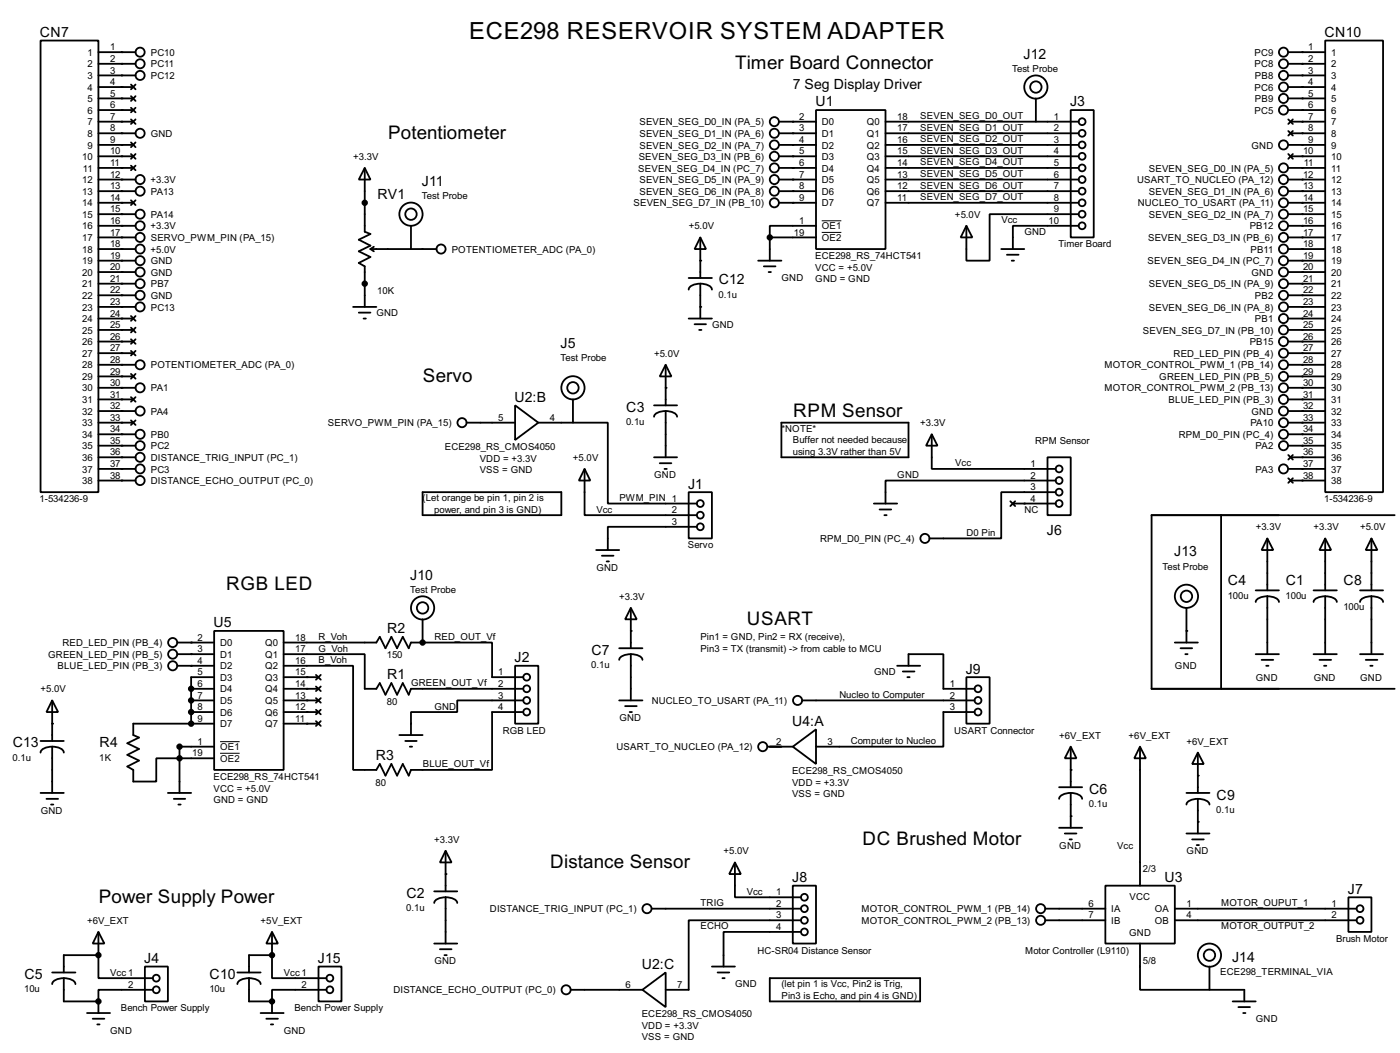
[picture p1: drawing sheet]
<svg xmlns="http://www.w3.org/2000/svg" width="307mm" height="231mm" viewBox="0 0 307 231" stroke-linecap="round" stroke-linejoin="round" font-family="sans-serif">
<g fill="#000">
<circle cx="26.7" cy="14" r=".2"/>
<circle cx="26.7" cy="11.5" r=".2"/>
<circle cx="26.7" cy="19.1" r=".2"/>
<circle cx="26.7" cy="16.6" r=".2"/>
<circle cx="285.8" cy="14" r=".2"/>
<circle cx="285.8" cy="11.5" r=".2"/>
<circle cx="285.8" cy="16.6" r=".2"/>
<circle cx="285.8" cy="19.1" r=".2"/>
<circle cx="26.7" cy="24.2" r=".2"/>
<circle cx="26.7" cy="36.9" r=".2"/>
<circle cx="26.7" cy="39.4" r=".2"/>
<circle cx="26.7" cy="21.6" r=".2"/>
<circle cx="26.7" cy="26.7" r=".2"/>
<circle cx="26.7" cy="29.3" r=".2"/>
<circle cx="26.7" cy="34.3" r=".2"/>
<circle cx="26.7" cy="31.8" r=".2"/>
<circle cx="174" cy="36.9" r=".2"/>
<circle cx="174" cy="39.4" r=".2"/>
<circle cx="174" cy="26.7" r=".2"/>
<circle cx="174" cy="29.3" r=".2"/>
<circle cx="174" cy="31.8" r=".2"/>
<circle cx="174" cy="34.3" r=".2"/>
<circle cx="285.8" cy="34.3" r=".2"/>
<circle cx="285.8" cy="39.4" r=".2"/>
<circle cx="285.8" cy="36.9" r=".2"/>
<circle cx="285.8" cy="24.2" r=".2"/>
<circle cx="285.8" cy="26.7" r=".2"/>
<circle cx="285.8" cy="21.6" r=".2"/>
<circle cx="285.8" cy="29.3" r=".2"/>
<circle cx="285.8" cy="31.8" r=".2"/>
<circle cx="26.7" cy="49.6" r=".2"/>
<circle cx="26.7" cy="57.2" r=".2"/>
<circle cx="26.7" cy="42" r=".2"/>
<circle cx="26.7" cy="44.5" r=".2"/>
<circle cx="26.7" cy="47" r=".2"/>
<circle cx="26.7" cy="54.7" r=".2"/>
<circle cx="26.7" cy="59.7" r=".2"/>
<circle cx="26.7" cy="52.1" r=".2"/>
<circle cx="153.7" cy="57.2" r=".2"/>
<circle cx="174" cy="42" r=".2"/>
<circle cx="174" cy="44.5" r=".2"/>
<circle cx="285.8" cy="57.2" r=".2"/>
<circle cx="285.8" cy="42" r=".2"/>
<circle cx="285.8" cy="47" r=".2"/>
<circle cx="285.8" cy="49.6" r=".2"/>
<circle cx="285.8" cy="52.1" r=".2"/>
<circle cx="285.8" cy="44.5" r=".2"/>
<circle cx="285.8" cy="59.7" r=".2"/>
<circle cx="285.8" cy="54.7" r=".2"/>
<circle cx="26.7" cy="69.9" r=".2"/>
<circle cx="26.7" cy="62.3" r=".2"/>
<circle cx="26.7" cy="67.4" r=".2"/>
<circle cx="26.7" cy="72.4" r=".2"/>
<circle cx="26.7" cy="64.8" r=".2"/>
<circle cx="26.7" cy="77.5" r=".2"/>
<circle cx="26.7" cy="75" r=".2"/>
<circle cx="80.1" cy="62.3" r=".2"/>
<circle cx="153.7" cy="67.4" r=".2"/>
<circle cx="285.8" cy="69.9" r=".2"/>
<circle cx="285.8" cy="64.8" r=".2"/>
<circle cx="285.8" cy="67.4" r=".2"/>
<circle cx="285.8" cy="77.5" r=".2"/>
<circle cx="285.8" cy="72.4" r=".2"/>
<circle cx="285.8" cy="75" r=".2"/>
<circle cx="285.8" cy="62.3" r=".2"/>
<circle cx="26.7" cy="92.8" r=".2"/>
<circle cx="26.7" cy="95.3" r=".2"/>
<circle cx="26.7" cy="80.1" r=".2"/>
<circle cx="26.7" cy="82.6" r=".2"/>
<circle cx="26.7" cy="85.1" r=".2"/>
<circle cx="26.7" cy="90.2" r=".2"/>
<circle cx="26.7" cy="97.8" r=".2"/>
<circle cx="26.7" cy="87.7" r=".2"/>
<circle cx="146.1" cy="85.1" r=".2"/>
<circle cx="285.8" cy="90.2" r=".2"/>
<circle cx="285.8" cy="82.6" r=".2"/>
<circle cx="285.8" cy="95.3" r=".2"/>
<circle cx="285.8" cy="97.8" r=".2"/>
<circle cx="285.8" cy="80.1" r=".2"/>
<circle cx="285.8" cy="85.1" r=".2"/>
<circle cx="285.8" cy="87.7" r=".2"/>
<circle cx="285.8" cy="92.8" r=".2"/>
<circle cx="26.7" cy="102.9" r=".2"/>
<circle cx="26.7" cy="100.4" r=".2"/>
<circle cx="26.7" cy="105.5" r=".2"/>
<circle cx="224.8" cy="110.5" r=".2"/>
<circle cx="285.8" cy="100.4" r=".2"/>
<circle cx="285.8" cy="102.9" r=".2"/>
<circle cx="285.8" cy="105.5" r=".2"/>
<circle cx="138.5" cy="138.5" r=".2"/>
<circle cx="260.4" cy="138.5" r=".2"/>
<circle cx="11.5" cy="158.8" r=".2"/>
<circle cx="42" cy="158.8" r=".2"/>
<circle cx="42" cy="151.2" r=".2"/>
<circle cx="42" cy="153.7" r=".2"/>
<circle cx="42" cy="156.3" r=".2"/>
<circle cx="42" cy="143.6" r=".2"/>
<circle cx="42" cy="141" r=".2"/>
<circle cx="42" cy="146.1" r=".2"/>
<circle cx="67.4" cy="158.8" r=".2"/>
<circle cx="67.4" cy="148.6" r=".2"/>
<circle cx="67.4" cy="151.2" r=".2"/>
<circle cx="67.4" cy="153.7" r=".2"/>
<circle cx="67.4" cy="156.3" r=".2"/>
<circle cx="92.8" cy="141" r=".2"/>
<circle cx="235" cy="179.1" r=".2"/>
<circle cx="235" cy="169" r=".2"/>
<circle cx="262.9" cy="170.2" r=".2"/>
<circle cx="97.8" cy="191.8" r=".2"/>
<circle cx="262.9" cy="180.4" r=".2"/>
<circle cx="21.6" cy="219.8" r=".2"/>
<circle cx="21.6" cy="209.6" r=".2"/>
<circle cx="59.7" cy="219.8" r=".2"/>
<circle cx="59.7" cy="209.6" r=".2"/>
</g>
<g fill="none" stroke="#000" stroke-width=".4">
<path d="M8.9 8.9h12.7v99.1h-12.7zM21.6 11.5h8.2M21.6 14h8.2M21.6 16.6h8.2M21.6 19.1h7.7M28.8 18.6l1 1M29.8 18.6l-1 1M282.8 11.5h8.1M282.8 14h8.1M282.8 16.6h8.1M282.8 19.1h8.1M290.9 8.9h12.7v99.1h-12.7z"/>
<path d="M21.6 26.7h7.7M21.6 29.3h8.2M21.6 31.8h7.7M21.6 34.3h7.7M21.6 36.9h7.7M21.6 39.4h8.2M21.6 21.6h7.7M21.6 24.2h7.7M28.8 33.8l1 1.1M28.8 36.4l1 1M28.8 21.1l1 1.1M28.8 23.7l1 1"/>
<path d="M28.8 26.2l1 1M28.8 31.3l1 1M29.8 33.8l-1 1.1M29.8 36.4l-1 1M29.8 21.1l-1 1.1M29.8 23.7l-1 1M29.8 26.2l-1 1M29.8 31.3l-1 1M80.1 36.9l1.2 2.5h-2.5zM80.1 36.9v14l1.2 .5-2.5 1.2 2.5 1.3-2.5 1.3 2.5 1.2-2.5 1.3 1.3 .8v8.9M171 26.7h8.1M171 29.3h8.1"/>
<path d="M171 31.8h8.1M171 34.3h8.1M171 36.9h8.1M171 39.4h8.1M179.1 24.2h15.3v30.5h-15.3zM194.4 26.7h42.4M194.4 29.3h42.4M194.4 31.8h42.4M194.4 34.3h42.4M194.4 36.9h42.4M194.4 39.4h42.4M227.4 21.6v5.1"/>
<path d="M235 24.2h5.1v27.9h-5.1zM282.8 31.8h8.1M282.8 36.9h8.1M282.8 39.4h8.1M282.8 21.6h8.1M282.8 24.2h8.1M282.8 33.8l1 1.1M282.8 26.2l1 1M282.8 28.8l1 1M283.3 26.7h7.6M283.3 29.3h7.6M283.3 34.3h7.6"/>
<path d="M283.8 33.8l-1 1.1M283.8 26.2l-1 1M283.8 28.8l-1 1M21.6 52.1h8.2M21.6 54.7h8.2M21.6 42h8.2M21.6 44.5h7.7M21.6 49.6h8.2M21.6 57.2h8.2M21.6 59.7h8.2M21.6 47h8.2M28.8 44l1 1"/>
<path d="M29.8 44l-1 1M81.3 54.7h14.5M81.3 54.7l.8 .5M82.1 54.2l-.8 .5M90.2 49.6v5.1M153.7 52.1l1.3 2.6h-2.5zM153.7 52.1v8.9M166.4 57.2h5.1M167.7 58.5h2.5M168.7 59.7h.5M169 52.1v5.1M169 52.1h10.1"/>
<path d="M171 42h8.1M171 44.5h8.1M179.1 49.6h-10.1v2.5M194.4 42h42.4M194.4 44.5h42.4M212.1 49.6l1.3 2.5h-2.5zM219.8 54.7h5M221 55.9h2.6M222.1 57.2h.5M236.8 49.6h-14.5v5.1M236.8 47h-19.6v10.2h-5.1v-7.6M282.8 52.1h8.1"/>
<path d="M282.8 54.7h8.1M282.8 42h8.1M282.8 44.5h8.1M282.8 49.6h8.1M282.8 57.2h8.1M282.8 59.7h8.1M282.8 47h8.1M21.6 62.3h8.2M21.6 64.8h8.2M21.6 69.9h7.7M21.6 72.4h7.7M21.6 75h7.7"/>
<path d="M21.6 77.5h7.7M21.6 67.4h8.2M28.8 69.4l1 1M28.8 71.9l1 1.1M28.8 74.5l1 1M28.8 77l1 1M29.8 69.4l-1 1M29.8 71.9l-1 1.1M29.8 74.5l-1 1M29.8 77l-1 1M77.5 67.4h5.1M78.8 68.6h2.5"/>
<path d="M79.8 69.9h.5M151.2 69.9h5.1M151.2 61h5.1M152.5 71.2h2.5M153.5 72.4h.5M153.7 62.3a2.31 2.31 0 0 1 2.6 1.3M153.7 62.3a2.31 2.31 0 0 0-2.5 1.3M153.7 62.3v7.6M282.8 62.3h8.1M282.8 64.8h8.1M282.8 69.9h8.1M282.8 72.4h8.1"/>
<path d="M282.8 75h8.1M282.8 77.5h8.1M282.8 67.4h8.1M21.6 92.8h7.7M21.6 80.1h8.2M21.6 82.6h7.7M21.6 85.1h8.2M21.6 87.7h7.7M21.6 90.2h8.2M21.6 95.3h8.2M21.6 97.8h8.2M28.8 82.1l1 1"/>
<path d="M28.8 87.2l1 1M28.8 92.3l1 1M29.8 82.1l-1 1M29.8 87.2l-1 1M29.8 92.3l-1 1M102.4 92.8h10.7M113.1 89l5.1 3.8-5.1 3.8zM118.2 92.8h15.2v17.7h19.6M125.8 87.7v5.1M143.6 89h5M146.1 80.1l1.3 2.5h-2.6zM146.1 90.2a2.27 2.27 0 0 1 2.5 1.3"/>
<path d="M146.1 90.2a2.31 2.31 0 0 0-2.5 1.3M146.1 80.1v8.9M146.1 90.2v10.2M171.5 92.8h27.9v7.6h-27.9zM204.5 95.3l1.3 2.5h-2.5zM204.5 95.3v7.6h27.2M282.8 92.8h8.1M282.8 80.1h8.1M282.8 82.6h8.1M282.8 85.1h8.1M282.8 87.7h8.1M282.8 90.2h8.1"/>
<path d="M282.8 95.3h8.1M282.8 97.8h8.1M282.8 99.9l1 1M283.8 99.9l-1 1M21.6 100.4h8.2M21.6 102.9h8.2M21.6 105.5h8.2M92.8 108h30.4v5.1h-30.4zM128.3 102.9l1.3 2.6h-2.5zM128.3 102.9v10.2h24.7M143.6 100.4h5M144.8 101.7h2.6"/>
<path d="M145.9 102.9h.5M151.2 108h5.1v10.2h-5.1zM153 115.6h-19.6v5.1M191.8 110.5h5.1M193.1 111.8h2.5M194.1 113.1h.5M221.8 110l1 1.1M222.3 110.5h9.4M222.8 110l-1 1.1M229.9 100.4h5.1v12.7h-5.1zM231.7 105.5h-37.3v5M231.7 108h-11.9v10.2h-15.8"/>
<path d="M268 113.1v38.1M278.2 118.2l1.3 2.5h-2.6zM278.2 118.2v11.4M282.8 102.9h8.1M282.8 105l1 1M283.3 100.4h7.6M283.3 105.5h7.6M283.8 105l-1 1M290.9 118.2l1.3 2.5h-2.6zM290.9 118.2v11.4M301 118.2l1.3 2.5h-2.5zM301 118.2v11.4"/>
<path d="M306.1 113.1h-53.3v38.1h53.3M47 138.5h15.3v30.5h-15.3zM92.8 135.9v5.1M130.9 120.7h5M132.1 122h2.6M133.2 123.2h.5M138.5 133.4l1.3 2.5h-2.6zM138.5 133.4v8.9M260.4 133.4v7.6M275.6 129.6h5.1M278.2 130.9a2.31 2.31 0 0 1 2.5 1.2M278.2 130.9a2.35 2.35 0 0 0-2.6 1.2"/>
<path d="M278.2 130.9v12.7M288.3 129.6h5.1M290.9 130.9a2.31 2.31 0 0 1 2.5 1.2M290.9 130.9a2.35 2.35 0 0 0-2.6 1.2M290.9 130.9v12.7M298.5 129.6h5.1M301 130.9a2.31 2.31 0 0 1 2.6 1.2M301 130.9a2.27 2.27 0 0 0-2.5 1.2M301 130.9v12.7M11.5 153.7l1.3 2.6h-2.6zM11.5 153.7v8.9M38.9 141h8.1"/>
<path d="M38.9 143.6h8.1M38.9 146.1h8.1M42 151.2h5M42 153.7h5M42 156.3h5M47 158.8h-17.7v2.5l1.2 .6-2.5 1.2 2.5 1.3-2.5 1.3 2.5 1.2-2.5 1.3 1.3 .8v2.5h5v-5.1h12.7M47 148.6h-5v10.2M62.3 143.6h17.8v7.6h2.5l.8-1.3 1.2 2.6 1.3-2.6 1.3 2.6 1.2-2.6 1.3 2.6 .5-1.3h24.7M62.3 146.1h15.2v22.9h5.1l.8-1.3 1.2 2.5 1.3-2.5 1.3 2.5 1.2-2.5 1.3 2.5 .5-1.2h17.8v-12.7h6.9M62.3 141h20.3l.8-1.2 1.2 2.5 1.3-2.5 1.3 2.5 1.2-2.5 1.3 2.5 .5-1.3h2.6M62.3 151.2h7.6M62.3 158.8h7.6"/>
<path d="M62.3 153.7h7.6M62.3 156.3h7.6M62.3 148.6h7.6M69.4 148.1l1 1.1M69.4 150.7l1 1M69.4 153.2l1 1M69.4 155.8l1 1M69.4 158.3l1 1M70.4 148.1l-1 1.1M70.4 150.7l-1 1M70.4 153.2l-1 1M70.4 155.8l-1 1"/>
<path d="M70.4 158.3l-1 1M92.8 141h15.2v7.6h6.9M113.1 146.1h5.1v12.7h-5.1zM114.9 153.7h-14.5v2.6h-10.2v5M135.9 153.7h5.1M135.9 142.3h5.1M137.2 155h2.6M138.2 156.3h.5M138.5 143.6a2.31 2.31 0 0 1 2.5 1.2M138.5 143.6a2.35 2.35 0 0 0-2.6 1.2M138.5 143.6v10.1M176.1 153.7h37.8"/>
<path d="M196.9 146.1h5.1M198.2 147.4h2.5M199.2 148.6h.5M199.4 146.1v-2.5h7.7v7.6h6.8M212.1 148.6h5.1v10.2h-5.1zM213.9 156.3h-6.8v7.6h-28M257.9 141h5M259.1 142.3h2.6M260.2 143.6h.5M275.6 143.6h5.1M276.9 144.8h2.6M277.9 146.1h.5"/>
<path d="M288.3 143.6h5.1M289.6 144.8h2.6M290.6 146.1h.5M298.5 143.6h5.1M299.8 144.8h2.5M300.8 146.1h.5M8.9 162.6h5.1M8.9 174h5.1M10.2 175.3h2.6M11.2 176.6h.5M11.5 163.9a2.27 2.27 0 0 1 2.5 1.3M11.5 163.9a2.31 2.31 0 0 0-2.6 1.3"/>
<path d="M11.5 163.9v10.1M36.9 174h5.1M38.2 175.3h2.5M39.2 176.6h.5M47 163.9h-7.6v10.1M87.7 161.3h5.1M89 162.6h2.5M90 163.9h.5M168.5 163.9h5.5M174 163.9l5.1-3.8v7.6zM232.5 172.8h5M235 163.9l1.3 2.5h-2.6z"/>
<path d="M235 174a2.29 2.29 0 0 1 2.5 1.3M235 174a2.33 2.33 0 0 0-2.5 1.3M235 163.9v8.9M235 174v7.7M250.2 163.9l1.3 2.5h-2.5zM250.2 163.9v30.5M260.4 174h5.1M262.9 165.2l1.3 2.5h-2.5zM262.9 175.3a2.31 2.31 0 0 1 2.6 1.3M262.9 175.3a2.27 2.27 0 0 0-2.5 1.3M262.9 165.2v8.8M262.9 175.3v7.6"/>
<path d="M95.3 195.6h5.1M97.8 186.7l1.3 2.6h-2.5zM97.8 196.9a2.31 2.31 0 0 1 2.6 1.3M97.8 196.9a2.27 2.27 0 0 0-2.5 1.3M97.8 186.7v8.9M97.8 196.9v10.2M143.1 199.4h32.7M161.3 189.3l1.3 2.5h-2.5zM161.3 189.3v7.6h14.5M174 194.4h5.1v12.7h-5.1zM229.4 199.4h13.2M232.5 181.7h5"/>
<path d="M233.7 182.9h2.6M234.8 184.2h.5M242.6 194.4h15.3v12.7h-15.3zM257.9 199.4h39.8M260.4 182.9h5.1M261.7 184.2h2.5M262.7 185.5h.5M296 196.9h5v7.6h-5zM11.5 213.4h5.1M14 214.7a2.31 2.31 0 0 1 2.6 1.3M14 214.7a2.31 2.31 0 0 0-2.5 1.3M14 214.7v5.1h7.6"/>
<path d="M21.6 204.5l1.3 2.6h-2.5zM21.6 209.6v5.1h12M21.6 209.6h-7.6v3.8M21.6 204.5v5.1M21.6 219.8v2.5M31.8 212.1h5.1v7.7h-5.1zM33.6 217.2h-12v2.6M52.1 213.4h5.1M54.7 214.7a2.31 2.31 0 0 1 2.5 1.3M54.7 214.7a2.27 2.27 0 0 0-2.6 1.3M54.7 214.7v5.1h5M59.7 204.5l1.3 2.6h-2.5z"/>
<path d="M59.7 209.6v5.1h12M59.7 209.6h-5v3.8M59.7 204.5v5.1M59.7 219.8v2.5M69.9 212.1h5.1v7.7h-5.1zM71.7 217.2h-12v2.6M95.3 207.1h5.1M96.6 208.3h2.5M97.6 209.6h.5M125.3 217.2h15.7M141 217.2l5.1-3.8v7.6zM156.3 212.1h5"/>
<path d="M157.5 213.4h2.6M158.6 214.7h.5M169 214.7h33v5.1h-33zM175.8 202h-24.6v15.2h-5.1M175.8 204.5h-17v7.6M229.4 202h13.2M250.2 207.1v10.1h22.9v2.6M257.9 202h39.8M265.5 212.1v5.1M270.6 219.8h5M19.1 222.3h5.1M20.4 223.6h2.5"/>
<path d="M21.4 224.8h.5M57.2 222.3h5.1M58.5 223.6h2.5M59.5 224.8h.5M271.8 221h2.6M272.9 222.3h.5"/>
<circle cx="30.7" cy="11.5" r="1"/>
<circle cx="30.7" cy="16.6" r="1"/>
<circle cx="30.7" cy="14" r="1"/>
<circle cx="227.3" cy="19.1" r="2.55"/>
<circle cx="227.3" cy="19.1" r="1.25"/>
<circle cx="281.7" cy="11.5" r="1"/>
<circle cx="281.7" cy="16.6" r="1"/>
<circle cx="281.7" cy="19.1" r="1"/>
<circle cx="281.7" cy="14" r="1"/>
<circle cx="30.7" cy="29.3" r="1"/>
<circle cx="30.7" cy="39.4" r="1"/>
<circle cx="169.9" cy="36.9" r="1"/>
<circle cx="169.9" cy="34.3" r="1"/>
<circle cx="169.9" cy="26.7" r="1"/>
<circle cx="169.9" cy="39.4" r="1"/>
<circle cx="169.9" cy="31.8" r="1"/>
<circle cx="169.9" cy="29.3" r="1"/>
<circle cx="237.5" cy="34.3" r=".75"/>
<circle cx="237.5" cy="36.9" r=".75"/>
<circle cx="237.5" cy="31.8" r=".75"/>
<circle cx="237.5" cy="29.3" r=".75"/>
<circle cx="237.5" cy="26.7" r=".75"/>
<circle cx="237.5" cy="39.4" r=".75"/>
<circle cx="281.7" cy="39.4" r="1"/>
<circle cx="281.7" cy="36.9" r="1"/>
<circle cx="281.7" cy="31.8" r="1"/>
<circle cx="281.7" cy="21.6" r="1"/>
<circle cx="281.7" cy="24.2" r="1"/>
<circle cx="30.7" cy="49.6" r="1"/>
<circle cx="30.7" cy="42" r="1"/>
<circle cx="30.7" cy="47" r="1"/>
<circle cx="30.7" cy="57.2" r="1"/>
<circle cx="30.7" cy="54.7" r="1"/>
<circle cx="30.7" cy="52.1" r="1"/>
<circle cx="30.7" cy="59.7" r="1"/>
<circle cx="90.2" cy="47" r="2.55"/>
<circle cx="90.2" cy="47" r="1.25"/>
<circle cx="96.8" cy="54.7" r="1"/>
<circle cx="169.9" cy="44.5" r="1"/>
<circle cx="169.9" cy="42" r="1"/>
<circle cx="237.5" cy="49.6" r=".75"/>
<circle cx="237.5" cy="42" r=".75"/>
<circle cx="237.5" cy="44.5" r=".75"/>
<circle cx="237.5" cy="47" r=".75"/>
<circle cx="281.7" cy="49.6" r="1"/>
<circle cx="281.7" cy="47" r="1"/>
<circle cx="281.7" cy="44.5" r="1"/>
<circle cx="281.7" cy="42" r="1"/>
<circle cx="281.7" cy="57.2" r="1"/>
<circle cx="281.7" cy="59.7" r="1"/>
<circle cx="281.7" cy="52.1" r="1"/>
<circle cx="281.7" cy="54.7" r="1"/>
<circle cx="30.7" cy="67.4" r="1"/>
<circle cx="30.7" cy="62.3" r="1"/>
<circle cx="30.7" cy="64.8" r="1"/>
<circle cx="281.7" cy="62.3" r="1"/>
<circle cx="281.7" cy="69.9" r="1"/>
<circle cx="281.7" cy="77.5" r="1"/>
<circle cx="281.7" cy="64.8" r="1"/>
<circle cx="281.7" cy="67.4" r="1"/>
<circle cx="281.7" cy="75" r="1"/>
<circle cx="281.7" cy="72.4" r="1"/>
<circle cx="30.7" cy="95.3" r="1"/>
<circle cx="30.7" cy="97.8" r="1"/>
<circle cx="30.7" cy="90.2" r="1"/>
<circle cx="30.7" cy="80.1" r="1"/>
<circle cx="30.7" cy="85.1" r="1"/>
<circle cx="101.4" cy="92.8" r="1"/>
<circle cx="125.7" cy="85.1" r="2.55"/>
<circle cx="125.7" cy="85.1" r="1.25"/>
<circle cx="281.7" cy="82.6" r="1"/>
<circle cx="281.7" cy="87.7" r="1"/>
<circle cx="281.7" cy="80.1" r="1"/>
<circle cx="281.7" cy="90.2" r="1"/>
<circle cx="281.7" cy="92.8" r="1"/>
<circle cx="281.7" cy="95.3" r="1"/>
<circle cx="281.7" cy="85.1" r="1"/>
<circle cx="281.7" cy="97.8" r="1"/>
<circle cx="30.7" cy="102.9" r="1"/>
<circle cx="30.7" cy="105.5" r="1"/>
<circle cx="30.7" cy="100.4" r="1"/>
<circle cx="153.7" cy="110.5" r=".75"/>
<circle cx="153.7" cy="115.6" r=".75"/>
<circle cx="153.7" cy="113.1" r=".75"/>
<circle cx="203" cy="118.2" r="1"/>
<circle cx="232.4" cy="102.9" r=".75"/>
<circle cx="232.4" cy="108" r=".75"/>
<circle cx="232.4" cy="110.5" r=".75"/>
<circle cx="232.4" cy="105.5" r=".75"/>
<circle cx="281.7" cy="102.9" r="1"/>
<circle cx="92.7" cy="133.4" r="2.55"/>
<circle cx="92.7" cy="133.4" r="1.25"/>
<circle cx="260.4" cy="130.9" r="2.55"/>
<circle cx="260.4" cy="130.9" r="1.25"/>
<circle cx="37.9" cy="143.6" r="1"/>
<circle cx="37.9" cy="146.1" r="1"/>
<circle cx="37.9" cy="141" r="1"/>
<circle cx="115.6" cy="156.3" r=".75"/>
<circle cx="115.6" cy="148.6" r=".75"/>
<circle cx="115.6" cy="151.2" r=".75"/>
<circle cx="115.6" cy="153.7" r=".75"/>
<circle cx="175" cy="153.7" r="1"/>
<circle cx="214.6" cy="153.7" r=".75"/>
<circle cx="214.6" cy="156.3" r=".75"/>
<circle cx="214.6" cy="151.2" r=".75"/>
<circle cx="167.4" cy="163.9" r="1"/>
<circle cx="142" cy="199.4" r="1"/>
<circle cx="176.5" cy="196.9" r=".75"/>
<circle cx="176.5" cy="199.4" r=".75"/>
<circle cx="228.4" cy="199.4" r="1"/>
<circle cx="298.5" cy="199.4" r=".75"/>
<circle cx="34.3" cy="217.2" r=".75"/>
<circle cx="34.3" cy="214.7" r=".75"/>
<circle cx="72.4" cy="217.2" r=".75"/>
<circle cx="72.4" cy="214.7" r=".75"/>
<circle cx="124.2" cy="217.2" r="1"/>
<circle cx="176.5" cy="202" r=".75"/>
<circle cx="176.5" cy="204.5" r=".75"/>
<circle cx="228.4" cy="202" r="1"/>
<circle cx="265.4" cy="209.6" r="2.55"/>
<circle cx="265.4" cy="209.6" r="1.25"/>
<circle cx="298.5" cy="202" r=".75"/>
</g>
<path d="M180.4 48.5h4.3M180.4 51h4.3M48.3 162.8h4.3M48.3 165.3h4.3" fill="none" stroke="#000" stroke-width=".22"/>
<g fill="#000" stroke="#000" stroke-width=".4">
<circle cx="80" cy="44.5" r=".5"/>
<circle cx="168.9" cy="52.1" r=".5"/>
<circle cx="80" cy="62.3" r=".5"/>
<circle cx="41.9" cy="151.2" r=".5"/>
<circle cx="41.9" cy="156.3" r=".5"/>
<circle cx="41.9" cy="158.8" r=".5"/>
<circle cx="41.9" cy="153.7" r=".5"/>
<circle cx="92.7" cy="141" r=".5"/>
<circle cx="39.4" cy="166.4" r=".5"/>
<circle cx="39.4" cy="163.9" r=".5"/>
<circle cx="21.6" cy="219.8" r=".5"/>
<circle cx="21.6" cy="209.6" r=".5"/>
<circle cx="59.7" cy="209.6" r=".5"/>
<circle cx="59.7" cy="219.8" r=".5"/>
</g>
<text font-size="5.8" x="103" y="8.6">ECE298 RESERVOIR SYSTEM ADAPTER</text>
<g font-size="4.6">
<text x="161.4" y="15.2">Timer Board Connector</text>
<text x="85.2" y="30.5">Potentiometer</text>
<text x="92.8" y="83.9">Servo</text>
<text x="174.1" y="91.5">RPM Sensor</text>
<text x="49.6" y="129.6">RGB LED</text>
<text x="163.9" y="137.2">USART</text>
<text x="189.3" y="185.5">DC Brushed Motor</text>
<text x="120.8" y="190.5">Distance Sensor</text>
<text x="21.7" y="198.2">Power Supply Power</text>
</g>
<g font-size="3.5">
<text x="8.8" y="8.1">CN7</text>
<text x="290.7" y="8.1">CN10</text>
<text x="224.7" y="12.9">J12</text>
<text x="174" y="19.4">7 Seg Display Driver</text>
<text x="179" y="23.3">U1</text>
<text x="234.9" y="23.3">J3</text>
<text x="92.6" y="40.9">J11</text>
<text x="82.9" y="43.7">RV1</text>
<text x="157.8" y="62.4">C12</text>
<text x="123.1" y="76.4">J5</text>
<text x="112.9" y="88.2">U2:B</text>
<text x="137.5" y="90.4">C3</text>
<text x="151" y="107.2">J1</text>
<text x="229.8" y="117.4">J6</text>
<text x="257.7" y="122.1">J13</text>
<text x="90.1" y="127.2">J10</text>
<text x="269.5" y="128.5">C4</text>
<text x="282.2" y="128.5">C1</text>
<text x="294.9" y="128.5">C8</text>
<text x="46.9" y="137.7">U5</text>
<text x="85" y="139">R2</text>
<text x="129.8" y="143.7">C7</text>
<text x="85" y="149.1">R1</text>
<text x="112.9" y="145.3">J2</text>
<text x="212" y="147.8">J9</text>
<text x="173.9" y="159.3">U4:A</text>
<text x="2.8" y="164">C13</text>
<text x="21.9" y="164">R4</text>
<text x="82.5" y="166.9">R3</text>
<text x="239.1" y="174.2">C6</text>
<text x="267" y="175.5">C9</text>
<text x="89.2" y="197.1">C2</text>
<text x="173.9" y="193.6">J8</text>
<text x="255.6" y="193.6">U3</text>
<text x="295.8" y="196.1">J7</text>
<text x="5.4" y="214.8">C5</text>
<text x="31.7" y="211.3">J4</text>
<text x="46" y="214.8">C10</text>
<text x="69.8" y="211.3">J15</text>
<text x="140.9" y="212.6">U2:C</text>
<text x="270.4" y="211">J14</text>
</g>
<g font-size="2.4">
<text x="24.2" y="11">1</text>
<text x="287.2" y="11">1</text>
<text x="19.2" y="12.3">1</text>
<text x="19.2" y="14.8">2</text>
<text x="19.2" y="17.3">3</text>
<text x="24.2" y="13.6">2</text>
<text x="24.2" y="16.2">3</text>
<text x="33.1" y="12.3">PC10</text>
<text x="33.1" y="14.8">PC11</text>
<text x="33.1" y="17.3">PC12</text>
<text x="222.1" y="15.8">Test Probe</text>
<text x="275.3" y="12.3">PC9</text>
<text x="275.3" y="14.8">PC8</text>
<text x="275.4" y="17.3">PB8</text>
<text x="287.2" y="13.6">2</text>
<text x="287.2" y="16.2">3</text>
<text x="292.2" y="12.3">1</text>
<text x="292.2" y="14.8">2</text>
<text x="292.2" y="17.3">3</text>
<text x="19.2" y="19.9">4</text>
<text x="19.2" y="22.4">5</text>
<text x="24.2" y="18.7">4</text>
<text x="24.2" y="21.2">5</text>
<text x="24.2" y="23.7">6</text>
<text x="275.3" y="19.9">PC6</text>
<text x="275.4" y="22.4">PB9</text>
<text x="287.2" y="18.7">4</text>
<text x="287.2" y="21.2">5</text>
<text x="287.2" y="23.7">6</text>
<text x="292.2" y="19.9">4</text>
<text x="292.2" y="22.4">5</text>
<text x="19.2" y="25">6</text>
<text x="19.2" y="27.5">7</text>
<text x="24.2" y="26.3">7</text>
<text x="24.2" y="28.9">8</text>
<text x="140.3" y="27.5">SEVEN_SEG_D0_IN (PA_5)</text>
<text x="175.4" y="26.3">2</text>
<text x="175.4" y="28.9">3</text>
<text x="180.4" y="27.5">D0</text>
<text x="190.2" y="27.5">Q0</text>
<text x="196.9" y="26.3">18</text>
<text x="196.9" y="28.9">17</text>
<text x="202" y="26.1">SEVEN_SEG_D0_OUT</text>
<text x="202" y="28.7">SEVEN_SEG_D1_OUT</text>
<text x="231.3" y="26.3">1</text>
<text x="231.3" y="28.9">2</text>
<text x="275.3" y="25">PC5</text>
<text x="287.2" y="26.3">7</text>
<text x="287.2" y="28.9">8</text>
<text x="292.2" y="25">6</text>
<text x="292.2" y="27.5">7</text>
<text x="18.1" y="35.1">10</text>
<text x="19.2" y="30">8</text>
<text x="19.2" y="32.6">9</text>
<text x="24.2" y="33.9">10</text>
<text x="24.2" y="31.4">9</text>
<text x="33.1" y="30">GND</text>
<text x="77.5" y="35.1">+3.3V</text>
<text x="140.2" y="35.1">SEVEN_SEG_D3_IN (PB_6)</text>
<text x="140.3" y="30">SEVEN_SEG_D1_IN (PA_6)</text>
<text x="140.3" y="32.6">SEVEN_SEG_D2_IN (PA_7)</text>
<text x="175.4" y="31.4">4</text>
<text x="175.4" y="33.9">5</text>
<text x="180.4" y="30">D1</text>
<text x="180.4" y="32.6">D2</text>
<text x="180.4" y="35.1">D3</text>
<text x="190.2" y="30">Q1</text>
<text x="190.2" y="32.6">Q2</text>
<text x="190.2" y="35.1">Q3</text>
<text x="196.9" y="31.4">16</text>
<text x="196.9" y="33.9">15</text>
<text x="202" y="33.8">SEVEN_SEG_D3_OUT</text>
<text x="202" y="31.3">SEVEN_SEG_D2_OUT</text>
<text x="231.3" y="31.4">3</text>
<text x="231.3" y="33.9">4</text>
<text x="274.7" y="32.6">GND</text>
<text x="286" y="33.9">10</text>
<text x="287.2" y="31.4">9</text>
<text x="292.2" y="35.1">10</text>
<text x="292.2" y="30">8</text>
<text x="292.2" y="32.6">9</text>
<text x="18.1" y="40.2">12</text>
<text x="18.2" y="37.7">11</text>
<text x="24.2" y="36.4">11</text>
<text x="24.2" y="39">12</text>
<text x="24.2" y="41.6">13</text>
<text x="33.1" y="40.2">+3.3V</text>
<text x="140.1" y="37.7">SEVEN_SEG_D4_IN (PC_7)</text>
<text x="140.3" y="40.2">SEVEN_SEG_D5_IN (PA_9)</text>
<text x="175.4" y="36.4">6</text>
<text x="175.4" y="39">7</text>
<text x="175.4" y="41.6">8</text>
<text x="180.4" y="37.7">D4</text>
<text x="180.4" y="40.2">D5</text>
<text x="190.2" y="37.7">Q4</text>
<text x="190.2" y="40.2">Q5</text>
<text x="196.9" y="36.4">14</text>
<text x="196.9" y="39">13</text>
<text x="196.9" y="41.6">12</text>
<text x="202" y="36.3">SEVEN_SEG_D4_OUT</text>
<text x="202" y="38.8">SEVEN_SEG_D5_OUT</text>
<text x="202" y="41.4">SEVEN_SEG_D6_OUT</text>
<text x="231.3" y="36.4">5</text>
<text x="231.3" y="39">6</text>
<text x="231.3" y="41.6">7</text>
<text x="249.6" y="40.2">USART_TO_NUCLEO (PA_12)</text>
<text x="252.1" y="37.7">SEVEN_SEG_D0_IN (PA_5)</text>
<text x="286" y="39">12</text>
<text x="286" y="41.6">13</text>
<text x="286.2" y="36.4">11</text>
<text x="292.2" y="37.7">11</text>
<text x="292.2" y="40.2">12</text>
<text x="18.1" y="42.7">13</text>
<text x="18.1" y="45.3">14</text>
<text x="18.1" y="47.8">15</text>
<text x="24.2" y="44.1">14</text>
<text x="24.2" y="46.6">15</text>
<text x="33.1" y="42.7">PA13</text>
<text x="33.1" y="47.8">PA14</text>
<text x="92.6" y="43.7">Test Probe</text>
<text x="139" y="45.3">SEVEN_SEG_D7_IN (PB_10)</text>
<text x="140.3" y="42.7">SEVEN_SEG_D6_IN (PA_8)</text>
<text x="175.4" y="44.1">9</text>
<text x="180.4" y="42.7">D6</text>
<text x="180.4" y="45.3">D7</text>
<text x="190.2" y="42.7">Q6</text>
<text x="190.2" y="45.3">Q7</text>
<text x="196.9" y="44.1">11</text>
<text x="202" y="44">SEVEN_SEG_D7_OUT</text>
<text x="209.6" y="47.8">+5.0V</text>
<text x="231.3" y="44.1">8</text>
<text x="231.3" y="46.6">9</text>
<text x="249.7" y="45.3">NUCLEO_TO_USART (PA_11)</text>
<text x="252.1" y="42.7">SEVEN_SEG_D1_IN (PA_6)</text>
<text x="252.1" y="47.8">SEVEN_SEG_D2_IN (PA_7)</text>
<text x="286" y="44.1">14</text>
<text x="286" y="46.6">15</text>
<text x="292.2" y="42.7">13</text>
<text x="292.2" y="45.3">14</text>
<text x="292.2" y="47.8">15</text>
<text x="18.1" y="50.4">16</text>
<text x="18.1" y="52.9">17</text>
<text x="24.2" y="49.2">16</text>
<text x="24.2" y="51.7">17</text>
<text x="33.1" y="50.4">+3.3V</text>
<text x="33.1" y="52.9">SERVO_PWM_PIN (PA_15)</text>
<text x="151.2" y="50.4">+5.0V</text>
<text x="174.3" y="51.7">19</text>
<text x="175.4" y="49.2">1</text>
<text x="180.4" y="50.4">OE1</text>
<text x="180.4" y="52.9">OE2</text>
<text x="219.8" y="49">Vcc</text>
<text x="224.8" y="51.5">GND</text>
<text x="230.2" y="49.2">10</text>
<text x="252" y="52.9">SEVEN_SEG_D3_IN (PB_6)</text>
<text x="274.3" y="50.4">PB12</text>
<text x="286" y="49.2">16</text>
<text x="286" y="51.7">17</text>
<text x="292.2" y="50.4">16</text>
<text x="292.2" y="52.9">17</text>
<text x="18.1" y="55.4">18</text>
<text x="18.1" y="58">19</text>
<text x="24.2" y="54.3">18</text>
<text x="24.2" y="56.8">19</text>
<text x="24.2" y="59.3">20</text>
<text x="33.1" y="55.4">+5.0V</text>
<text x="33.1" y="58">GND</text>
<text x="99.1" y="55.4">POTENTIOMETER_ADC (PA_0)</text>
<text x="178.9" y="56.8">ECE298_RS_74HCT541</text>
<text x="178.9" y="59.4">VCC = +5.0V</text>
<text x="232.3" y="54.3">Timer Board</text>
<text x="251.9" y="58">SEVEN_SEG_D4_IN (PC_7)</text>
<text x="274.4" y="55.4">PB11</text>
<text x="286" y="54.3">18</text>
<text x="286" y="56.8">19</text>
<text x="286" y="59.3">20</text>
<text x="292.2" y="55.4">18</text>
<text x="292.2" y="58">19</text>
<text x="18.1" y="60.5">20</text>
<text x="18.1" y="63.1">21</text>
<text x="18.1" y="65.6">22</text>
<text x="24.2" y="61.9">21</text>
<text x="24.2" y="64.4">22</text>
<text x="33.1" y="60.5">GND</text>
<text x="33.1" y="63.1">PB7</text>
<text x="33.1" y="65.6">GND</text>
<text x="82.8" y="64.5">10K</text>
<text x="157.7" y="65.4">0.1u</text>
<text x="171.5" y="61.7">GND</text>
<text x="178.9" y="61.9">GND = GND</text>
<text x="252.1" y="63.1">SEVEN_SEG_D5_IN (PA_9)</text>
<text x="274.7" y="60.5">GND</text>
<text x="275.4" y="65.6">PB2</text>
<text x="286" y="61.9">21</text>
<text x="286" y="64.4">22</text>
<text x="292.2" y="60.5">20</text>
<text x="292.2" y="63.1">21</text>
<text x="292.2" y="65.6">22</text>
<text x="18.1" y="68.1">23</text>
<text x="18.1" y="70.7">24</text>
<text x="24.2" y="67">23</text>
<text x="24.2" y="69.5">24</text>
<text x="24.2" y="72">25</text>
<text x="33.1" y="68.1">PC13</text>
<text x="82.6" y="69.4">GND</text>
<text x="156.3" y="71.9">GND</text>
<text x="252.1" y="68.1">SEVEN_SEG_D6_IN (PA_8)</text>
<text x="275.4" y="70.7">PB1</text>
<text x="286" y="67">23</text>
<text x="286" y="69.5">24</text>
<text x="286" y="72">25</text>
<text x="292.2" y="68.1">23</text>
<text x="292.2" y="70.7">24</text>
<text x="18.1" y="73.2">25</text>
<text x="18.1" y="75.8">26</text>
<text x="24.2" y="74.6">26</text>
<text x="24.2" y="77.1">27</text>
<text x="250.8" y="73.2">SEVEN_SEG_D7_IN (PB_10)</text>
<text x="274.3" y="75.8">PB15</text>
<text x="286" y="74.6">26</text>
<text x="286" y="77.1">27</text>
<text x="292.2" y="73.2">25</text>
<text x="292.2" y="75.8">26</text>
<text x="18.1" y="78.3">27</text>
<text x="18.1" y="80.8">28</text>
<text x="18.1" y="83.4">29</text>
<text x="24.2" y="79.7">28</text>
<text x="24.2" y="82.2">29</text>
<text x="33.1" y="80.8">POTENTIOMETER_ADC (PA_0)</text>
<text x="123" y="79.3">Test Probe</text>
<text x="143.6" y="78.3">+5.0V</text>
<text x="242.4" y="80.8">MOTOR_CONTROL_PWM_1 (PB_14)</text>
<text x="254.4" y="83.4">GREEN_LED_PIN (PB_5)</text>
<text x="257.6" y="78.3">RED_LED_PIN (PB_4)</text>
<text x="286" y="79.7">28</text>
<text x="286" y="82.2">29</text>
<text x="292.2" y="78.3">27</text>
<text x="292.2" y="80.8">28</text>
<text x="292.2" y="83.4">29</text>
<text x="18.1" y="85.9">30</text>
<text x="18.1" y="88.5">31</text>
<text x="24.2" y="84.7">30</text>
<text x="24.2" y="87.3">31</text>
<text x="24.2" y="89.8">32</text>
<text x="33.1" y="85.9">PA1</text>
<text x="242.4" y="85.9">MOTOR_CONTROL_PWM_2 (PB_13)</text>
<text x="256.5" y="88.5">BLUE_LED_PIN (PB_3)</text>
<text x="286" y="84.7">30</text>
<text x="286" y="87.3">31</text>
<text x="286" y="89.8">32</text>
<text x="292.2" y="85.9">30</text>
<text x="292.2" y="88.5">31</text>
<text x="18.1" y="91">32</text>
<text x="18.1" y="93.6">33</text>
<text x="24.2" y="92.4">33</text>
<text x="24.2" y="94.9">34</text>
<text x="33.1" y="91">PA4</text>
<text x="72" y="93.6">SERVO_PWM_PIN (PA_15)</text>
<text x="109.4" y="92.4">5</text>
<text x="120.7" y="92.4">4</text>
<text x="137.4" y="93.3">0.1u</text>
<text x="171.5" y="94.8">*NOTE*</text>
<text x="202" y="93.6">+3.3V</text>
<text x="274.4" y="93.6">PA10</text>
<text x="274.7" y="91">GND</text>
<text x="286" y="92.4">33</text>
<text x="286" y="94.9">34</text>
<text x="292.2" y="91">32</text>
<text x="292.2" y="93.6">33</text>
<text x="18.1" y="96.1">34</text>
<text x="18.1" y="98.6">35</text>
<text x="18.1" y="101.2">36</text>
<text x="24.2" y="97.4">35</text>
<text x="24.2" y="100">36</text>
<text x="33.1" y="96.1">PB0</text>
<text x="33.1" y="98.6">PC2</text>
<text x="33.1" y="101.2">DISTANCE_TRIG_INPUT (PC_1)</text>
<text x="97.6" y="98.8">ECE298_RS_CMOS4050</text>
<text x="105.3" y="101.3">VDD = +3.3V</text>
<text x="125.8" y="101.2">+5.0V</text>
<text x="174" y="99.8">using 3.3V rather than 5V</text>
<text x="174" y="97.3">Buffer not needed because</text>
<text x="227.2" y="97.5">RPM Sensor</text>
<text x="258.7" y="96.1">RPM_D0_PIN (PC_4)</text>
<text x="275.6" y="98.6">PA2</text>
<text x="286" y="97.4">35</text>
<text x="286" y="100">36</text>
<text x="292.2" y="96.1">34</text>
<text x="292.2" y="98.6">35</text>
<text x="292.2" y="101.2">36</text>
<text x="18.1" y="103.7">37</text>
<text x="18.1" y="106.3">38</text>
<text x="24.2" y="102.5">37</text>
<text x="24.2" y="105.1">38</text>
<text x="33.1" y="103.7">PC3</text>
<text x="33.1" y="106.3">DISTANCE_ECHO_OUTPUT (PC_0)</text>
<text x="105.3" y="103.9">VSS = GND</text>
<text x="143.6" y="104.9">GND</text>
<text x="196.9" y="104.9">GND</text>
<text x="209.6" y="102.3">Vcc</text>
<text x="226.2" y="102.5">1</text>
<text x="226.2" y="105.1">2</text>
<text x="226.2" y="107.6">3</text>
<text x="275.6" y="103.7">PA3</text>
<text x="286" y="102.5">37</text>
<text x="286" y="105.1">38</text>
<text x="292.2" y="103.7">37</text>
<text x="292.2" y="106.3">38</text>
<text x="8.7" y="110.2">1-534236-9</text>
<text x="92.8" y="110">(</text>
<text x="93.5" y="110">Let orange be pin 1, pin 2 is</text>
<text x="95.3" y="112.5">power, and pin 3 is GND)</text>
<text x="130.9" y="112.5">Vcc</text>
<text x="135.9" y="110">PWM_PIN 1</text>
<text x="147.5" y="112.7">2</text>
<text x="224.8" y="112.5">NC</text>
<text x="226.2" y="110.1">4</text>
<text x="290.7" y="110.2">1-534236-9</text>
<text x="147.5" y="115.2">3</text>
<text x="180" y="119">RPM_D0_PIN (PC_4)</text>
<text x="212.1" y="117.6">D0 Pin</text>
<text x="275.6" y="116.4">+3.3V</text>
<text x="288.3" y="116.4">+3.3V</text>
<text x="298.5" y="116.4">+5.0V</text>
<text x="130.9" y="125.2">GND</text>
<text x="151" y="120.4">Servo</text>
<text x="255.1" y="125">Test Probe</text>
<text x="90" y="130.1">Test Probe</text>
<text x="135.9" y="131.7">+3.3V</text>
<text x="269.5" y="131.4">100u</text>
<text x="282.2" y="131.4">100u</text>
<text x="294.9" y="133.9">100u</text>
<text x="13.7" y="141.8">RED_LED_PIN (PB_4)</text>
<text x="43.4" y="140.6">2</text>
<text x="43.4" y="143.2">3</text>
<text x="48.3" y="141.8">D0</text>
<text x="58.2" y="141.8">Q0</text>
<text x="64.8" y="140.6">18</text>
<text x="64.8" y="143.2">17</text>
<text x="69.9" y="140.5">R_Voh</text>
<text x="69.9" y="143">G_Voh</text>
<text x="95.3" y="140.5">RED_OUT_Vf</text>
<text x="153.7" y="140.5">Pin1 = GND, Pin2 = RX (receive),</text>
<text x="153.7" y="143">Pin3 = TX (transmit) -&gt; from cable to MCU</text>
<text x="10.6" y="144.4">GREEN_LED_PIN (PB_5)</text>
<text x="12.6" y="146.9">BLUE_LED_PIN (PB_3)</text>
<text x="43.4" y="145.7">4</text>
<text x="43.4" y="148.2">5</text>
<text x="48.3" y="144.4">D1</text>
<text x="48.3" y="146.9">D2</text>
<text x="48.3" y="149.4">D3</text>
<text x="58.2" y="144.4">Q1</text>
<text x="58.2" y="146.9">Q2</text>
<text x="58.2" y="149.4">Q3</text>
<text x="64.8" y="145.7">16</text>
<text x="64.8" y="148.2">15</text>
<text x="69.9" y="145.6">B_Voh</text>
<text x="84.9" y="144.5">150</text>
<text x="109.4" y="148.2">1</text>
<text x="129.8" y="146.6">0.1u</text>
<text x="191.8" y="148.1">GND</text>
<text x="257.9" y="146.9">GND</text>
<text x="275.6" y="149.4">GND</text>
<text x="288.3" y="149.4">GND</text>
<text x="298.5" y="149.4">GND</text>
<text x="8.9" y="152">+5.0V</text>
<text x="43.4" y="150.8">6</text>
<text x="43.4" y="153.3">7</text>
<text x="43.4" y="155.9">8</text>
<text x="48.3" y="152">D4</text>
<text x="48.3" y="154.5">D5</text>
<text x="58.2" y="152">Q4</text>
<text x="58.2" y="154.5">Q5</text>
<text x="64.8" y="150.8">14</text>
<text x="64.8" y="153.3">13</text>
<text x="64.8" y="155.9">12</text>
<text x="84.9" y="154.7">80</text>
<text x="90.2" y="150.6">GREEN_OUT_Vf</text>
<text x="95.3" y="155.7">GND</text>
<text x="109.4" y="150.8">2</text>
<text x="109.4" y="153.3">3</text>
<text x="109.4" y="155.9">4</text>
<text x="143" y="154.5">NUCLEO_TO_USART (PA_11)</text>
<text x="184.2" y="153.2">Nucleo to Computer</text>
<text x="208.5" y="150.8">1</text>
<text x="208.5" y="153.3">2</text>
<text x="208.5" y="155.9">3</text>
<text x="43.4" y="158.4">9</text>
<text x="48.3" y="157.1">D6</text>
<text x="48.3" y="159.6">D7</text>
<text x="58.2" y="157.1">Q6</text>
<text x="58.2" y="159.6">Q7</text>
<text x="64.8" y="158.4">11</text>
<text x="110.3" y="161">RGB LED</text>
<text x="135.9" y="158.3">GND</text>
<text x="209.4" y="161.1">USART Connector</text>
<text x="2.8" y="167">0.1u</text>
<text x="21.8" y="167">1K</text>
<text x="42.2" y="166">19</text>
<text x="43.4" y="163.5">1</text>
<text x="48.3" y="164.7">OE1</text>
<text x="48.3" y="167.2">OE2</text>
<text x="135.3" y="164.7">USART_TO_NUCLEO (PA_12)</text>
<text x="170.4" y="163.5">2</text>
<text x="181.7" y="163.5">3</text>
<text x="186.7" y="163.3">Computer to Nucleo</text>
<text x="232.5" y="162.1">+6V_EXT</text>
<text x="247.7" y="162.1">+6V_EXT</text>
<text x="260.4" y="163.4">+6V_EXT</text>
<text x="46.8" y="171.2">ECE298_RS_74HCT541</text>
<text x="46.8" y="173.7">VCC = +5.0V</text>
<text x="82.4" y="172.4">80</text>
<text x="92.8" y="168.4">BLUE_OUT_Vf</text>
<text x="173.8" y="169.9">ECE298_RS_CMOS4050</text>
<text x="173.8" y="172.4">VDD = +3.3V</text>
<text x="8.9" y="178.6">GND</text>
<text x="46.8" y="176.2">GND = GND</text>
<text x="173.8" y="175">VSS = GND</text>
<text x="239" y="177.1">0.1u</text>
<text x="267" y="178.4">0.1u</text>
<text x="95.3" y="185">+3.3V</text>
<text x="158.8" y="187.5">+5.0V</text>
<text x="232.5" y="186.2">GND</text>
<text x="245.2" y="186.2">Vcc</text>
<text x="250.9" y="191.4">2/3</text>
<text x="260.4" y="187.5">GND</text>
<text x="163.9" y="196.4">Vcc</text>
<text x="170.4" y="196.5">1</text>
<text x="247.9" y="197.6">VCC</text>
<text x="19.1" y="202.8">+6V_EXT</text>
<text x="57.2" y="202.8">+5V_EXT</text>
<text x="89.2" y="200">0.1u</text>
<text x="107.5" y="200.2">DISTANCE_TRIG_INPUT (PC_1)</text>
<text x="153.7" y="198.9">TRIG</text>
<text x="153.7" y="204">ECHO</text>
<text x="170.4" y="199">2</text>
<text x="170.4" y="201.6">3</text>
<text x="189.1" y="202.8">MOTOR_CONTROL_PWM_2 (PB_13)</text>
<text x="189.1" y="200.2">MOTOR_CONTROL_PWM_1 (PB_14)</text>
<text x="238.9" y="199">6</text>
<text x="238.9" y="201.6">7</text>
<text x="243.9" y="200.2">IA</text>
<text x="243.9" y="202.8">IB</text>
<text x="253.4" y="200.2">OA</text>
<text x="253.4" y="202.8">OB</text>
<text x="260.4" y="199">1</text>
<text x="260.4" y="201.6">4</text>
<text x="268" y="198.9">MOTOR_OUPUT_1</text>
<text x="268" y="204">MOTOR_OUTPUT_2</text>
<text x="292.3" y="199">1</text>
<text x="292.3" y="201.6">2</text>
<text x="166.2" y="209.3">HC-SR04 Distance Sensor</text>
<text x="170.4" y="204.1">4</text>
<text x="225" y="209.3">Motor Controller (L9110)</text>
<text x="247.8" y="205.4">GND</text>
<text x="293.2" y="206.7">Brush Motor</text>
<text x="24.2" y="214.1">Vcc 1</text>
<text x="62.3" y="214.1">Vcc 1</text>
<text x="95.3" y="211.6">GND</text>
<text x="250.9" y="211.6">5/8</text>
<text x="267.8" y="213.9">ECE298_TERMINAL_VIA</text>
<text x="5.3" y="217.8">10u</text>
<text x="26.5" y="222">Bench Power Supply</text>
<text x="28.1" y="216.8">2</text>
<text x="45.9" y="217.8">10u</text>
<text x="64.6" y="222">Bench Power Supply</text>
<text x="66.2" y="216.8">2</text>
<text x="86.3" y="218">DISTANCE_ECHO_OUTPUT (PC_0)</text>
<text x="137.3" y="216.8">6</text>
<text x="148.6" y="216.8">7</text>
<text x="161.3" y="216.7">GND</text>
<text x="171.5" y="216.7">(let pin 1 is Vcc, Pin2 is Trig,</text>
<text x="171.5" y="219.2">Pin3 is Echo, and pin 4 is GND)</text>
<text x="24.2" y="226.8">GND</text>
<text x="62.3" y="226.8">GND</text>
<text x="140.8" y="223.2">ECE298_RS_CMOS4050</text>
<text x="140.8" y="225.8">VDD = +3.3V</text>
<text x="275.6" y="224.3">GND</text>
<text x="140.8" y="228.3">VSS = GND</text>
</g>
</svg>
